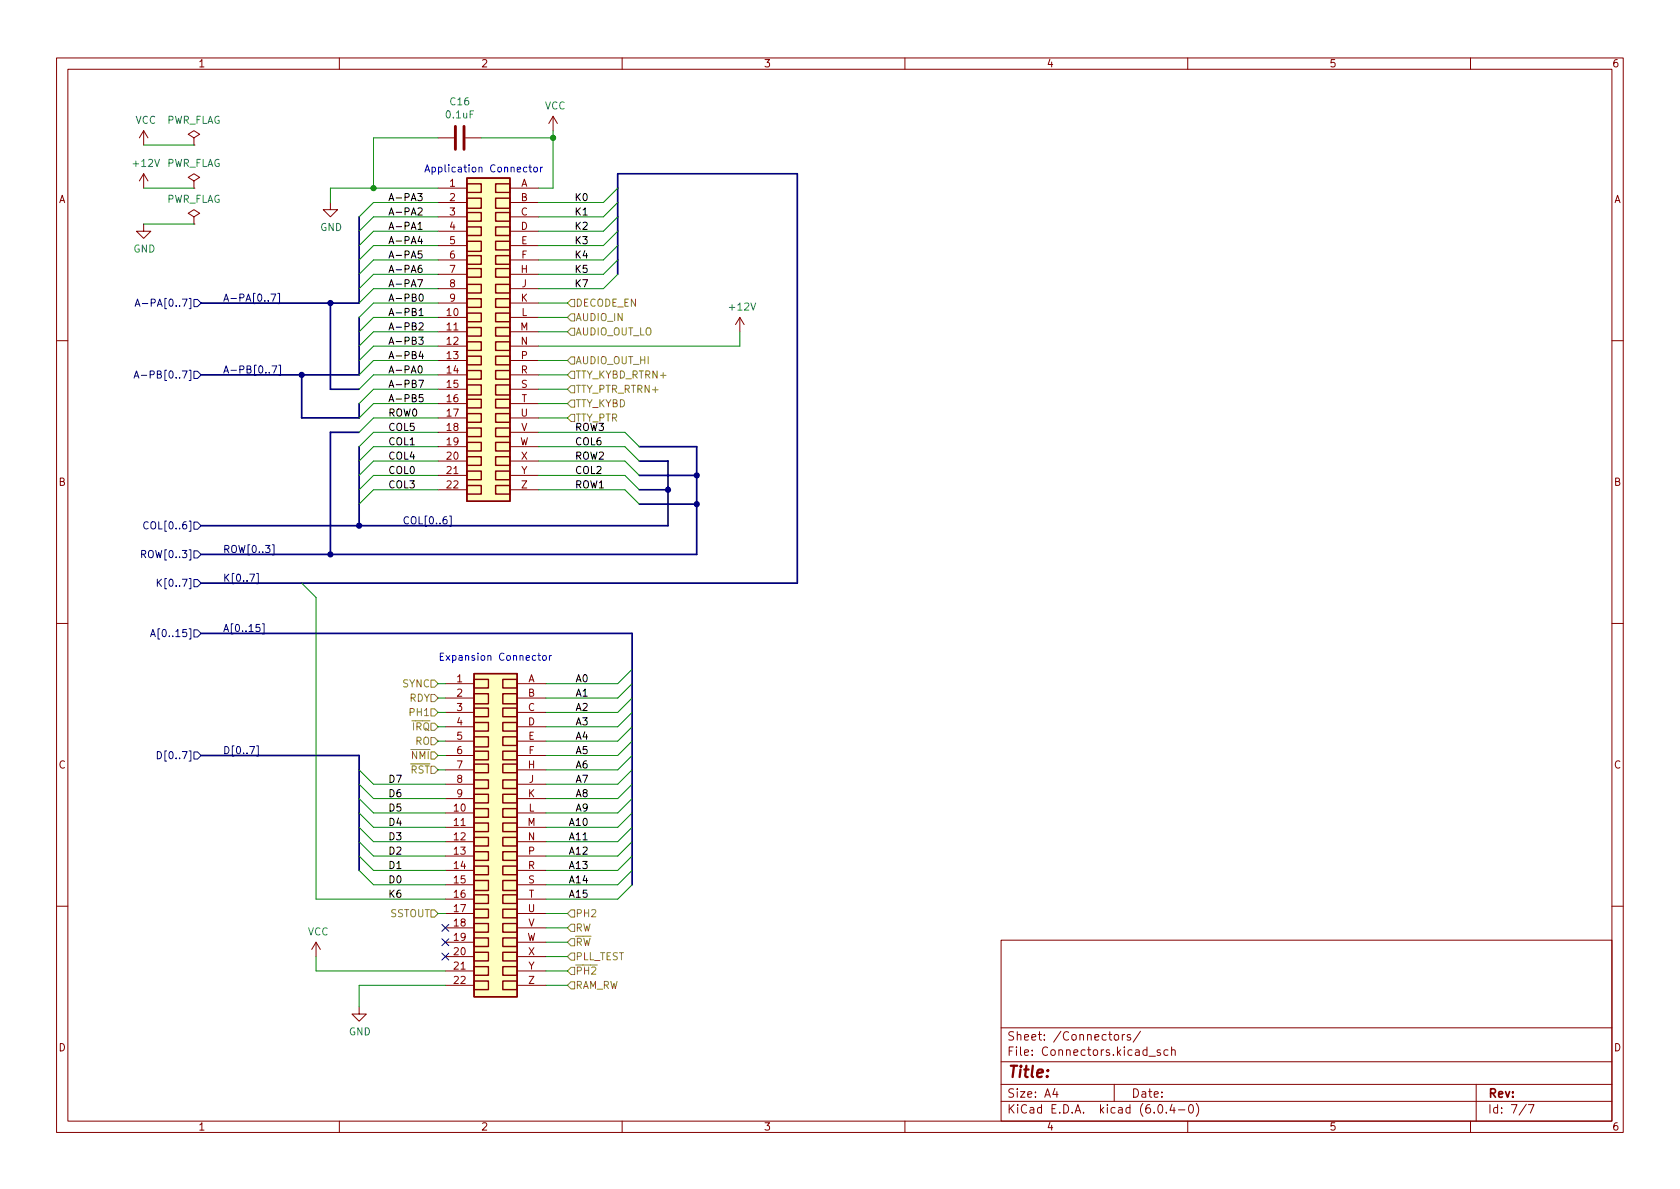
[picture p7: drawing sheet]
<svg xmlns="http://www.w3.org/2000/svg" width="297mm" height="210mm" viewBox="0 0 297 210" stroke-linecap="round" stroke-linejoin="round" font-family="sans-serif">
<g fill="none" stroke="#840000" stroke-width=".18">
<path d="M10 10.2h277v190.1h-277zM12 12.2h273v186.1h-273zM60 10.2v2M110 10.2v2M160 10.2v2M210 10.2v2M260 10.2v2M25.4 39.6v1.3h1.3l-1.3 1.3-1.3-1.3h1.3M25.4 30.7l-.8 1.3M25.4 23.1v2.5M25.4 30.7v2.6M25.4 30.7l.8 1.3"/>
<path d="M25.4 23.1l-.8 1.3M25.4 23.1l.8 1.3M34.3 38.3l1-.6-1-.6-1 .6 1 .6v1.3M34.3 39.6h.1M34.3 32l1-.6-1-.7-1 .7 1 .6v1.3M34.3 33.3h.1M34.3 24.4l1-.7-1-.6-1 .6 1 .7v1.2M34.3 25.6h.1M58.4 35.8v1.3h1.3l-1.3 1.2-1.3-1.2h1.3M77.5 24.4h2.8M77.5 33.3h5M77.5 35.8h5"/>
<path d="M77.5 38.3h5M82.3 24.4h2.8M90.2 33.3h5M90.2 35.8h5M90.2 38.3h5M97.8 20.6l-.8 1.2M97.8 20.6v2.5M97.8 20.6l.8 1.2M77.5 56.1h5M77.5 58.7h5M77.5 40.9h5M77.5 43.4h5"/>
<path d="M77.5 46h5M77.5 48.5h5M77.5 51h5M77.5 53.6h5M90.2 56.1h5M90.2 58.7h5M90.2 40.9h5M90.2 43.4h5M90.2 46h5M90.2 48.5h5M90.2 51h5M90.2 53.6h5"/>
<path d="M130.8 56.1l-.8 1.3M130.8 56.1v2.6M130.8 56.1l.8 1.3M10 60.2h2M77.5 61.2h5M77.5 63.7h5M77.5 66.3h5M77.5 68.8h5M77.5 71.4h5M77.5 73.9h5M77.5 76.4h5M77.5 79h5"/>
<path d="M90.2 61.2h5M90.2 63.7h5M90.2 66.3h5M90.2 68.8h5M90.2 71.4h5M90.2 73.9h5M90.2 76.4h5M90.2 79h5M285 60.2h2M77.5 81.5h5M77.5 84.1h5M77.5 86.6h5"/>
<path d="M90.2 81.5h5M90.2 84.1h5M90.2 86.6h5M10 110.2h2M285 110.2h2M78.7 120.9h5.1M78.7 123.4h5.1M78.7 126h5.1M78.7 128.5h5.1M78.7 131.1h5.1M78.7 133.6h5.1M78.7 136.1h5.1"/>
<path d="M78.7 138.7h5.1M91.4 120.9h5.1M91.4 123.4h5.1M91.4 126h5.1M91.4 128.5h5.1M91.4 131.1h5.1M91.4 133.6h5.1M91.4 136.1h5.1M91.4 138.7h5.1M78.7 143.8h5.1M78.7 146.3h5.1M78.7 148.8h5.1"/>
<path d="M78.7 151.4h5.1M78.7 153.9h5.1M78.7 156.5h5.1M78.7 159h5.1M78.7 141.2h5.1M91.4 143.8h5.1M91.4 146.3h5.1M91.4 148.8h5.1M91.4 151.4h5.1M91.4 153.9h5.1M91.4 156.5h5.1M91.4 159h5.1"/>
<path d="M91.4 141.2h5.1M10 160.2h2M55.9 166.6l-.8 1.3M55.9 166.6v2.6M55.9 166.6l.7 1.3M63.5 178v1.3h1.3l-1.3 1.3-1.3-1.3h1.3M78.7 161.5h5.1M78.7 164.1h5.1M78.7 166.6h5.1M78.7 169.2h5.1M78.7 171.7h5.1M78.7 174.2h5.1"/>
<path d="M91.4 161.5h5.1M91.4 164.1h5.1M91.4 166.6h5.1M91.4 169.2h5.1M91.4 171.7h5.1M91.4 174.2h5.1M177 166.3h108v32h-108zM285 160.2h2M60 198.3v2M110 198.3v2M160 198.3v2M177 194.8h108"/>
<path d="M177 191.8h108M177 187.8h108M177 181.8h108M186.5 192.5l-.4 1h1M186.9 193v1M197 191.8v3M197.1 183.1l.2-.2 .4 .2 .1 .5-.2 .3h-.3l-.2-.1zM198.4 182.9v1M198.9 182.9l-.3 .1-.2 .2M199.9 183l-.4-.1-.2 .2 .1 .3 .5 .1v.4h-.6M201.6 182.4l-1.2 1.9M203.1 186.8h1.2"/>
<path d="M204.9 195.4l.2-.1a.81 .81 0 0 1 .6 .7 .81 .81 0 0 1-.3 .8h-.2a.81 .81 0 0 1-.6-.6 .81 .81 0 0 1 .3-.8zM205.1 185.7l-.3-.1-.2 .2v.3l.5 .1v.4h-.5M206.2 196.7v.1M206.5 185.7l-.4-.1-.3 .3v.4l.1 .3h.6M207.1 185.8l.3-.2 .3 .1 .1 .9M207.1 185.1v1.5M207.2 195.3l-.3 1h.9M207.6 195.8v1M208.4 196.3h1.1M210 198.3v2M210.4 195.4l.1-.1a.81 .81 0 0 1 .6 .7 .81 .81 0 0 1-.3 .8h-.2a.81 .81 0 0 1-.5-.6 .81 .81 0 0 1 .3-.8zM211.5 195.1a1.72 1.72 0 0 1 0 2.3"/>
<path d="M260 198.3v2M261 191.8v6.5M269.9 195.3l-1.3 1.9M270.2 195.3h1l-.6 1.5"/>
</g>
<path d="M80.5 22.3v4.1M82 22.3v4.1" fill="none" stroke="#840000" stroke-width=".51"/>
<g fill="#ffffc2" stroke="#ffffc2" stroke-width=".18">
<path d="M83.8 119.1h7.6v57.2h-7.6z"/>
<path d="M82.5 31.5h7.7v57.1h-7.7z"/>
</g>
<g fill="none" stroke="#840000" stroke-width=".25">
<path d="M82.5 31.5h7.7v57.1h-7.7zM82.5 37.6h2.6v1.5h-2.6zM82.5 35h2.6v1.8h-2.6zM82.5 32.5h2.6v1.5h-2.6zM87.6 37.6h2.6v1.5h-2.6zM87.6 35h2.6v1.8h-2.6zM87.6 32.5h2.6v1.5h-2.6zM82.5 57.9h2.6v1.5h-2.6zM82.5 55.4h2.6v1.5h-2.6zM82.5 52.8h2.6v1.6h-2.6zM82.5 50.3h2.6v1.5h-2.6zM82.5 47.5h2.6v1.5h-2.6z"/>
<path d="M82.5 45.2h2.6v1.5h-2.6zM82.5 42.7h2.6v1.7h-2.6zM82.5 40.1h2.6v1.6h-2.6zM87.6 57.9h2.6v1.5h-2.6zM87.6 55.4h2.6v1.5h-2.6zM87.6 52.8h2.6v1.6h-2.6zM87.6 50.3h2.6v1.5h-2.6zM87.6 47.5h2.6v1.5h-2.6zM87.6 45.2h2.6v1.5h-2.6zM87.6 42.7h2.6v1.5h-2.6zM87.6 40.1h2.6v1.6h-2.6zM82.5 78.2h2.6v1.6h-2.6z"/>
<path d="M82.5 75.7h2.6v1.5h-2.6zM82.5 73.1h2.6v1.6h-2.6zM82.5 70.6h2.6v1.5h-2.6zM82.5 68.1h2.6v1.7h-2.6zM82.5 65.5h2.6v1.6h-2.6zM82.5 63h2.6v1.5h-2.6zM82.5 60.4h2.6v1.6h-2.6zM87.6 78.2h2.6v1.6h-2.6zM87.6 75.7h2.6v1.5h-2.6zM87.6 73.1h2.6v1.6h-2.6zM87.6 70.6h2.6v1.5h-2.6zM87.6 68.1h2.6v1.7h-2.6z"/>
<path d="M87.6 65.5h2.6v1.6h-2.6zM87.6 63h2.6v1.5h-2.6zM87.6 60.4h2.6v1.6h-2.6zM82.5 85.8h2.6v1.6h-2.6zM82.5 83.3h2.6v1.5h-2.6zM82.5 80.8h2.6v1.5h-2.6zM87.6 85.8h2.6v1.6h-2.6zM87.6 83.3h2.6v1.5h-2.6zM87.6 80.8h2.6v1.5h-2.6zM83.8 119.1h7.6v57.2h-7.6zM83.8 137.9h2.6v1.5h-2.6zM83.8 135.1h2.6v1.5h-2.6z"/>
<path d="M83.8 132.8h2.6v1.6h-2.6zM83.8 130.3h2.6v1.8h-2.6zM83.8 127.8h2.6v1.5h-2.6zM83.8 125.2h2.6v1.5h-2.6zM83.8 122.7h2.6v1.8h-2.6zM83.8 120.1h2.6v1.6h-2.6zM88.9 137.9h2.5v1.5h-2.5zM88.9 135.1h2.5v1.5h-2.5zM88.9 132.8h2.5v1.6h-2.5zM88.9 130.3h2.5v1.5h-2.5zM88.9 127.8h2.5v1.5h-2.5zM88.9 125.2h2.5v1.5h-2.5z"/>
<path d="M88.9 122.7h2.5v1.8h-2.5zM88.9 120.1h2.5v1.6h-2.5zM83.8 158.2h2.6v1.6h-2.6zM83.8 155.7h2.6v1.8h-2.6zM83.8 153.2h2.6v1.5h-2.6zM83.8 150.6h2.6v1.5h-2.6zM83.8 148.1h2.6v1.5h-2.6zM83.8 145.5h2.6v1.6h-2.6zM83.8 143h2.6v1.5h-2.6zM83.8 140.5h2.6v1.5h-2.6zM88.9 158.2h2.5v1.6h-2.5zM88.9 155.7h2.5v1.8h-2.5z"/>
<path d="M88.9 153.2h2.5v1.5h-2.5zM88.9 150.6h2.5v1.5h-2.5zM88.9 148.1h2.5v1.5h-2.5zM88.9 145.5h2.5v1.6h-2.5zM88.9 143h2.5v1.5h-2.5zM88.9 140.5h2.5v1.5h-2.5zM83.8 173.5h2.6v1.5h-2.6zM83.8 170.9h2.6v1.6h-2.6zM83.8 168.4h2.6v1.5h-2.6zM83.8 165.9h2.6v1.5h-2.6zM83.8 163.3h2.6v1.5h-2.6zM83.8 160.8h2.6v1.5h-2.6z"/>
<path d="M88.9 173.5h2.5v1.5h-2.5zM88.9 170.9h2.5v1.6h-2.5zM88.9 168.4h2.5v1.5h-2.5zM88.9 165.9h2.5v1.5h-2.5zM88.9 163.3h2.5v1.5h-2.5zM88.9 160.8h2.5v1.5h-2.5z"/>
</g>
<g fill="none" stroke="#848400" stroke-width=".18">
<path d="M100.3 53.6l.7-.6h.6v1.2h-.6zM100.3 58.7l.7-.7h.6v1.3h-.6zM101 55.5h.6v1.3h-.6l-.7-.7zM100.3 71.4l.7-.7h.6v1.3h-.6zM100.3 66.3l.7-.6h.6v1.2h-.6zM101 73.3h.6v1.2h-.6l-.7-.6zM101 68.2h.6v1.3h-.6l-.7-.7zM101 63.1h.6v1.3h-.6l-.7-.7zM76.2 120.3h.6l.7 .6-.7 .6h-.6zM76.2 122.8h.6l.7 .6-.7 .7h-.6zM76.2 130.4h.6l.7 .7-.7 .6h-.6zM76.2 125.3h.6l.7 .7-.7 .6h-.6z"/>
<path d="M76.2 160.9h.6l.7 .6-.7 .7h-.6zM100.3 169.2l.7-.7h.6v1.3h-.6zM101 166h.6v1.3h-.6l-.7-.7zM101 173.6h.6v1.3h-.6l-.7-.7zM101 171.1h.6v1.2h-.6l-.7-.6zM101 160.9h.6v1.3h-.6l-.7-.7zM101 163.4h.6v1.3h-.6l-.7-.6z"/>
</g>
<g fill="none" stroke="#000084" stroke-width=".18">
<path d="M23.9 54.2l.4-1.3 .4 1.3M24 53.8h.6M34.3 53h.6l.7 .6-.7 .6h-.6zM47.9 52h.9l-.6 1.3M49.1 51.9h.3v1.8h-.3M23.7 66.9l.4-1.3 .5 1.3M23.8 66.5h.6M25 66.4h.9M34.3 65.7h.6l.7 .6-.7 .6h-.6zM48.1 64.7h.8l-.5 1.3M49.3 64.6h.3v1.8h-.3M25 98l.6-.1 .2-.1-.1-.3-.7-.2v1.3"/>
<path d="M26.2 92.4a.6 .6 0 0 0-.8 .4 .6 .6 0 0 0 .5 .7l.3-.1M34.3 92.3h.6l.7 .7-.7 .6h-.6zM34.3 97.4h.6l.7 .6-.7 .7h-.6zM48.2 96.3h.3v1.8h-.3M79.5 91.2h.3v1.9h-.3M26.6 112.6l.4-1.3 .5 1.3M26.7 112.2h.6M27.8 102.4v1.3M28 103l.5 .7M28.5 102.4l-.7 .7M34.3 111.4h.6l.7 .6-.7 .6h-.6zM34.3 102.5h.6l.7 .6-.7 .7h-.6z"/>
<path d="M44.2 101.5h.8l-.5 1.3M45.4 101.4h.3v1.8h-.3M45.9 110.4h-.6v.6l.1-.1 .5 .1 .1 .1-.1 .5-.2 .1-.4-.1M46.4 110.3h.3v1.8h-.3M27.8 132.9a.64 .64 0 0 1 .8 .6 .64 .64 0 0 1-.8 .7zM34.3 133h.6l.7 .6-.7 .6h-.6zM45.4 131.9h.3v1.8h-.3M78.1 163.5l1.2 1.2M78.1 166l1.2 1.2M78.1 168.5l1.2 1.3M79.3 163.5l-1.2 1.2M79.3 166l-1.2 1.2"/>
<path d="M79.3 168.5l-1.2 1.3"/>
</g>
<g fill="none" stroke="#000" stroke-width=".18">
<path d="M73.9 34.2h.7l-.4 .5 .4 .1v.6l-.2 .1-.5-.1M73.9 36.9l.5-.1 .2 .3-.7 .9h.7M73.9 39.7l.4-.4v1.3M73.9 49.5h.8l-.5 1.2M73.9 40.6h.7M74 59.6h.8l-.4 .5 .4 .1v.6l-.2 .1-.6-.1M74.1 54.9l.4-.4v1.3M74.1 57.2l.5-.1 .2 .3-.8 .9h.8M74.1 55.8h.7M74.2 41.8l-.3 .9h.8M74.2 52.1l.2-.1a.68 .68 0 0 1 .4 .6 .68 .68 0 0 1-.4 .7l-.2-.2-.1-.3zM74.5 46.9l-.3 .1a.85 .85 0 0 0 0 1.2l.4-.1v-.5l-.2-.2h-.2l-.3 .2"/>
<path d="M74.5 42.3v.8M74.6 44.4h-.6l-.1 .6 .2-.1h.4l.1 .2v.4l-.2 .1-.5-.1M74 64.8l.2-.1a.68 .68 0 0 1 .5 .6 .68 .68 0 0 1-.5 .7l-.2-.2-.1-.3zM74 67.2h.9l-.6 1.3M74.4 62.1l-.3 .9h.8M74.7 62.6v.8M74.8 69.8h-.6l-.1 .6 .2-.1h.4l.1 .2v.4l-.2 .1-.5-.1"/>
</g>
<path d="M93.1 29.6h-.3l-.3 .2 .2 .5h.4M93.5 29.6h.5M93.7 29.1v1.1l.3 .2M94.5 29.6h.3l.2 .2v.4l-.2 .2-.3-.1-.1-.1zM95.6 29.6v.8M95.9 29.6l-.3 .2M95.1 115.9h.5M95.3 115.5v1.1l.3 .2M96.1 116l.3-.1 .2 .3v.3l-.2 .3-.3-.1-.2-.2zM97.1 115.9v.9M97.5 115.9l-.4 .3" fill="none" stroke="#0000c2" stroke-width=".18"/>
<g fill="none" stroke="#000084" stroke-width=".3">
<path d="M63.5 38.3v15.3h-27.9M58.4 53.6v15.2h5.1M63.5 56.1v10.2h-27.9M109.2 48.5v-17.8h31.8v72.4h-105.4M53.3 66.3v7.6h10.2v-2.5M63.5 79v14M63.5 76.4h-5.1v21.6M113 79h10.2v19h-87.6M113 89.1h10.2M113 84.1h10.2M113 86.6h5.1M113 81.5h5.1v11.5h-82.5"/>
<path d="M35.6 112h76.2v44.5M35.6 133.6h27.9v20.3"/>
</g>
<g fill="none" stroke="#008400" stroke-width=".18">
<path d="M25.4 33.3h8.9M25.4 25.6h8.9M25.4 39.6h8.9M77.5 38.3h-11.5l-2.5 2.6M77.5 33.3h-19.1v2.5M77.5 35.8h-11.5l-2.5 2.5M77.5 24.4h-11.5v8.9M85.1 24.4h12.7M97.8 23.1v10.2h-2.6M109.2 38.3l-2.5 2.6h-11.5M109.2 35.8l-2.5 2.5h-11.5M109.2 33.3l-2.5 2.5h-11.5"/>
<path d="M77.5 53.6h-11.5l-2.5 2.5M77.5 43.4h-11.5l-2.5 2.6M77.5 40.9h-11.5l-2.5 2.5M77.5 58.7h-11.5l-2.5 2.5M77.5 48.5h-11.5l-2.5 2.5M77.5 46h-11.5l-2.5 2.5M77.5 51h-11.5l-2.5 2.6M77.5 56.1h-11.5l-2.5 2.6M95.2 53.6h5.1M95.2 58.7h5.1M95.2 56.1h5.1M109.2 40.9l-2.5 2.5h-11.5"/>
<path d="M109.2 46l-2.5 2.5h-11.5M109.2 43.4l-2.5 2.6h-11.5M109.2 48.5l-2.5 2.5h-11.5M130.8 58.7v2.5h-35.6M77.5 79h-11.5l-2.5 2.5M77.5 76.4h-11.5l-2.5 2.6M77.5 66.3h-11.5l-2.5 2.5M77.5 63.7h-11.5l-2.5 2.6M77.5 61.2h-11.5l-2.5 2.5M77.5 73.9h-11.5l-2.5 2.5M77.5 71.4h-11.5l-2.5 2.5M77.5 68.8h-11.5l-2.5 2.6"/>
<path d="M95.2 79h15.3l2.5 2.5M95.2 76.4h15.3l2.5 2.6M95.2 66.3h5.1M95.2 63.7h5.1M95.2 73.9h5.1M95.2 71.4h5.1M95.2 68.8h5.1M77.5 81.5h-11.5l-2.5 2.6M77.5 86.6h-11.5l-2.5 2.5M77.5 84.1h-11.5l-2.5 2.5M95.2 81.5h15.3l2.5 2.6M95.2 86.6h15.3l2.5 2.5"/>
<path d="M95.2 84.1h15.3l2.5 2.5M53.3 103.1l2.6 2.6v53.3h22.8M111.8 118.4l-2.6 2.5h-12.7M63.5 138.7l2.5 2.5h12.7M63.5 136.1l2.5 2.6h12.7M77.5 136.1h1.2M77.5 131.1h1.2M77.5 120.9h1.2M77.5 123.4h1.2M77.5 126h1.2M77.5 128.5h1.2M77.5 133.6h1.2"/>
<path d="M111.8 133.6l-2.6 2.5h-12.7M111.8 138.7l-2.6 2.5h-12.7M111.8 128.5l-2.6 2.6h-12.7M111.8 120.9l-2.6 2.5h-12.7M111.8 123.4l-2.6 2.6h-12.7M111.8 136.1l-2.6 2.6h-12.7M111.8 126l-2.6 2.5h-12.7M111.8 131.1l-2.6 2.5h-12.7M63.5 141.2l2.5 2.6h12.7M63.5 143.8l2.5 2.5h12.7M63.5 146.3l2.5 2.5h12.7M63.5 148.8l2.5 2.6h12.7"/>
<path d="M63.5 151.4l2.5 2.5h12.7M63.5 153.9l2.5 2.6h12.7M111.8 141.2l-2.6 2.6h-12.7M111.8 143.8l-2.6 2.5h-12.7M111.8 146.3l-2.6 2.5h-12.7M111.8 156.5l-2.6 2.5h-12.7M111.8 148.8l-2.6 2.6h-12.7M111.8 151.4l-2.6 2.5h-12.7M111.8 153.9l-2.6 2.6h-12.7M55.9 169.2v2.5h22.8M77.5 161.5h1.2M78.7 174.2h-15.2v3.8"/>
<path d="M96.5 171.7h3.8M96.5 174.2h3.8M96.5 161.5h3.8M96.5 169.2h3.8M96.5 164.1h3.8M96.5 166.6h3.8"/>
</g>
<g fill="#000084" stroke="#000084" stroke-width=".18">
<circle cx="118.1" cy="86.6" r=".46"/>
<circle cx="123.2" cy="89.1" r=".46"/>
<circle cx="123.2" cy="84.1" r=".46"/>
<circle cx="58.4" cy="53.6" r=".46"/>
<circle cx="53.3" cy="66.3" r=".46"/>
<circle cx="63.5" cy="93" r=".46"/>
<circle cx="58.4" cy="98" r=".46"/>
</g>
<g fill="#008400" stroke="#008400" stroke-width=".18">
<circle cx="97.8" cy="24.4" r=".46"/>
<circle cx="66" cy="33.3" r=".46"/>
</g>
<text font-size="2.8" fill="#840000" x="178" y="190.6">Title:</text>
<g font-size="2.1" fill="#840000">
<text x="178" y="184">Sheet: /Connectors/</text>
<text x="178" y="186.7">File: Connectors.kicad_sch</text>
<text x="178" y="196.9">KiCad E.D.A. kicad (6.0.4-0)</text>
<text x="178" y="194.1">Size: A4</text>
<text x="200" y="194.1">Date:</text>
<text x="263" y="194.1">Rev:</text>
<text x="263" y="196.9">Id: 7/7</text>
</g>
<g font-size="1.8" fill="#840000">
<text x="35" y="11.9">1</text>
<text x="85" y="11.9">2</text>
<text x="135" y="11.9">3</text>
<text x="185" y="11.9">4</text>
<text x="235" y="11.9">5</text>
<text x="285" y="11.9">6</text>
<text x="10.3" y="35.9">A</text>
<text x="79.5" y="33">1</text>
<text x="79.5" y="35.6">2</text>
<text x="92.1" y="33">A</text>
<text x="92.1" y="35.6">B</text>
<text x="285.3" y="35.9">A</text>
<text x="79.5" y="38.1">3</text>
<text x="79.5" y="40.6">4</text>
<text x="92.1" y="38.1">C</text>
<text x="92.1" y="40.6">D</text>
<text x="79.5" y="43.2">5</text>
<text x="79.5" y="45.7">6</text>
<text x="92.1" y="43.2">E</text>
<text x="92.2" y="45.7">F</text>
<text x="79.5" y="48.3">7</text>
<text x="79.5" y="50.8">8</text>
<text x="79.5" y="53.3">9</text>
<text x="92.1" y="48.3">H</text>
<text x="92.1" y="53.3">K</text>
<text x="92.2" y="50.8">J</text>
<text x="79" y="55.9">10</text>
<text x="79" y="58.4">11</text>
<text x="92" y="58.4">M</text>
<text x="92.2" y="55.9">L</text>
<text x="79" y="61">12</text>
<text x="79" y="63.5">13</text>
<text x="92.1" y="61">N</text>
<text x="92.1" y="63.5">P</text>
<text x="79" y="66">14</text>
<text x="79" y="68.6">15</text>
<text x="79" y="71.1">16</text>
<text x="92.1" y="66">R</text>
<text x="92.1" y="68.6">S</text>
<text x="92.2" y="71.1">T</text>
<text x="79" y="73.7">17</text>
<text x="79" y="76.2">18</text>
<text x="92.1" y="73.7">U</text>
<text x="92.1" y="76.2">V</text>
<text x="79" y="78.7">19</text>
<text x="79" y="81.3">20</text>
<text x="79" y="83.8">21</text>
<text x="91.9" y="78.7">W</text>
<text x="92.1" y="81.3">X</text>
<text x="92.1" y="83.8">Y</text>
<text x="10.3" y="85.9">B</text>
<text x="79" y="86.4">22</text>
<text x="92.2" y="86.4">Z</text>
<text x="285.3" y="85.9">B</text>
<text x="80.8" y="120.6">1</text>
<text x="80.8" y="123.2">2</text>
<text x="80.8" y="125.7">3</text>
<text x="93.3" y="120.6">A</text>
<text x="93.3" y="123.2">B</text>
<text x="93.3" y="125.7">C</text>
<text x="80.8" y="128.3">4</text>
<text x="80.8" y="130.8">5</text>
<text x="93.3" y="128.3">D</text>
<text x="93.4" y="130.8">E</text>
<text x="10.3" y="135.9">C</text>
<text x="80.8" y="133.3">6</text>
<text x="80.8" y="135.9">7</text>
<text x="93.3" y="135.9">H</text>
<text x="93.4" y="133.3">F</text>
<text x="285.3" y="135.9">C</text>
<text x="80.3" y="143.5">10</text>
<text x="80.8" y="138.4">8</text>
<text x="80.8" y="141">9</text>
<text x="93.3" y="141">K</text>
<text x="93.4" y="143.5">L</text>
<text x="93.5" y="138.4">J</text>
<text x="80.3" y="146">11</text>
<text x="80.3" y="148.6">12</text>
<text x="93.2" y="146">M</text>
<text x="93.3" y="148.6">N</text>
<text x="80.3" y="151.1">13</text>
<text x="80.3" y="153.7">14</text>
<text x="93.3" y="153.7">R</text>
<text x="93.4" y="151.1">P</text>
<text x="80.3" y="156.2">15</text>
<text x="80.3" y="158.7">16</text>
<text x="80.3" y="161.3">17</text>
<text x="93.3" y="161.3">U</text>
<text x="93.4" y="156.2">S</text>
<text x="93.4" y="158.7">T</text>
<text x="80.3" y="163.8">18</text>
<text x="80.3" y="166.4">19</text>
<text x="93.1" y="166.4">W</text>
<text x="93.4" y="163.8">V</text>
<text x="80.3" y="168.9">20</text>
<text x="80.3" y="171.4">21</text>
<text x="80.3" y="174">22</text>
<text x="93.4" y="168.9">X</text>
<text x="93.4" y="171.4">Y</text>
<text x="93.4" y="174">Z</text>
<text x="10.3" y="185.9">D</text>
<text x="285.3" y="185.9">D</text>
<text x="35" y="199.9">1</text>
<text x="85" y="199.9">2</text>
<text x="135" y="199.9">3</text>
<text x="185" y="199.9">4</text>
<text x="235" y="199.9">5</text>
<text x="285" y="199.9">6</text>
</g>
<g font-size="1.8" fill="#008484">
<text x="23.9" y="21.9">VCC</text>
<text x="29.3" y="21.9">PWR_FLAG</text>
<text x="79" y="20.9">0.1uF</text>
<text x="79.7" y="18.6">C16</text>
<text x="96.3" y="19.3">VCC</text>
<text x="23.7" y="29.5">+12V</text>
<text x="29.3" y="29.5">PWR_FLAG</text>
<text x="29.3" y="35.9">PWR_FLAG</text>
<text x="56.6" y="40.8">GND</text>
<text x="23.6" y="44.6">GND</text>
<text x="129.1" y="54.9">+12V</text>
<text x="54.4" y="165.4">VCC</text>
<text x="61.7" y="183.1">GND</text>
</g>
<g font-size="1.8">
<text x="68.6" y="35.5">A-PA3</text>
<text x="101.9" y="35.5">K0</text>
<text x="68.6" y="38.1">A-PA2</text>
<text x="68.6" y="40.6">A-PA1</text>
<text x="101.9" y="40.6">K2</text>
<text x="101.9" y="38.1">K1</text>
<text x="68.6" y="43.2">A-PA4</text>
<text x="68.6" y="45.7">A-PA5</text>
<text x="101.9" y="43.2">K3</text>
<text x="101.9" y="45.7">K4</text>
<text x="68.6" y="48.2">A-PA6</text>
<text x="68.6" y="50.8">A-PA7</text>
<text x="68.6" y="53.3">A-PB0</text>
<text x="101.9" y="48.2">K5</text>
<text x="101.9" y="50.8">K7</text>
<text x="68.6" y="55.9">A-PB1</text>
<text x="68.6" y="58.4">A-PB2</text>
<text x="68.6" y="63.5">A-PB4</text>
<text x="68.6" y="60.9">A-PB3</text>
<text x="68.6" y="71.1">A-PB5</text>
<text x="68.6" y="66">A-PA0</text>
<text x="68.6" y="68.6">A-PB7</text>
<text x="68.6" y="73.6">ROW0</text>
<text x="68.6" y="76.2">COL5</text>
<text x="101.6" y="76.2">ROW3</text>
<text x="68.6" y="83.8">COL0</text>
<text x="68.6" y="81.3">COL4</text>
<text x="68.6" y="78.7">COL1</text>
<text x="101.6" y="83.8">COL2</text>
<text x="101.6" y="81.3">ROW2</text>
<text x="101.6" y="78.7">COL6</text>
<text x="68.6" y="86.3">COL3</text>
<text x="101.6" y="86.3">ROW1</text>
<text x="101.9" y="120.6">A0</text>
<text x="101.9" y="123.2">A1</text>
<text x="101.9" y="125.7">A2</text>
<text x="101.9" y="130.8">A4</text>
<text x="101.9" y="128.3">A3</text>
<text x="101.9" y="133.3">A5</text>
<text x="101.9" y="135.9">A6</text>
<text x="68.6" y="143.5">D5</text>
<text x="68.6" y="141">D6</text>
<text x="68.6" y="138.4">D7</text>
<text x="101.9" y="138.4">A7</text>
<text x="101.9" y="141">A8</text>
<text x="101.9" y="143.5">A9</text>
<text x="68.6" y="148.6">D3</text>
<text x="68.6" y="146">D4</text>
<text x="100.9" y="148.6">A11</text>
<text x="100.9" y="146">A10</text>
<text x="68.6" y="153.7">D1</text>
<text x="68.6" y="151.1">D2</text>
<text x="100.9" y="151.1">A12</text>
<text x="100.9" y="153.7">A13</text>
<text x="68.6" y="156.2">D0</text>
<text x="68.6" y="158.7">K6</text>
<text x="100.9" y="158.7">A15</text>
<text x="100.9" y="156.2">A14</text>
</g>
<g font-size="1.8" fill="#0000c2">
<text x="74.9" y="30.5">Application Connector</text>
<text x="77.5" y="116.8">Expansion Connector</text>
</g>
<g font-size="1.8" fill="#000084">
<text x="39.4" y="53.3">A-PA[0..7]</text>
<text x="25.7" y="54.2">A-PA[0..7]</text>
<text x="25.7" y="66.9">A-PB[0..7]</text>
<text x="39.4" y="66">A-PB[0..7]</text>
<text x="26.3" y="93.6">COL[0..6]</text>
<text x="71.1" y="92.7">COL[0..6]</text>
<text x="25.7" y="98.7">ROW[0..3]</text>
<text x="39.4" y="97.8">ROW[0..3]</text>
<text x="28.8" y="103.8">K[0..7]</text>
<text x="39.4" y="102.9">K[0..7]</text>
<text x="27.8" y="112.6">A[0..15]</text>
<text x="39.4" y="111.7">A[0..15]</text>
<text x="28.8" y="134.2">D[0..7]</text>
<text x="39.4" y="133.3">D[0..7]</text>
</g>
<g font-size="1.8" fill="#848400">
<text x="101.7" y="56.8">AUDIO_IN</text>
<text x="101.7" y="54.2">DECODE_EN</text>
<text x="101.7" y="59.3">AUDIO_OUT_LO</text>
<text x="101.7" y="64.4">AUDIO_OUT_HI</text>
<text x="101.7" y="69.5">TTY_PTR_RTRN+</text>
<text x="101.7" y="66.9">TTY_KYBD_RTRN+</text>
<text x="101.7" y="72">TTY_KYBD</text>
<text x="101.7" y="74.5">TTY_PTR</text>
<text x="71.2" y="121.5">SYNC</text>
<text x="72.4" y="124.1">RDY</text>
<text x="71.6" y="129.2">~{IRQ}</text>
<text x="72.7" y="126.6">PH1</text>
<text x="73.4" y="131.7">RO</text>
<text x="71.2" y="136.8">~{RST}</text>
<text x="71.5" y="134.2">~{NMI}</text>
<text x="68.9" y="162.2">SSTOUT</text>
<text x="101.7" y="167.3">~{RW}</text>
<text x="101.7" y="162.2">PH2</text>
<text x="101.7" y="164.7">RW</text>
<text x="101.7" y="169.8">PLL_TEST</text>
<text x="101.7" y="172.3">~{PH2}</text>
<text x="101.7" y="174.9">RAM_RW</text>
</g>
</svg>
